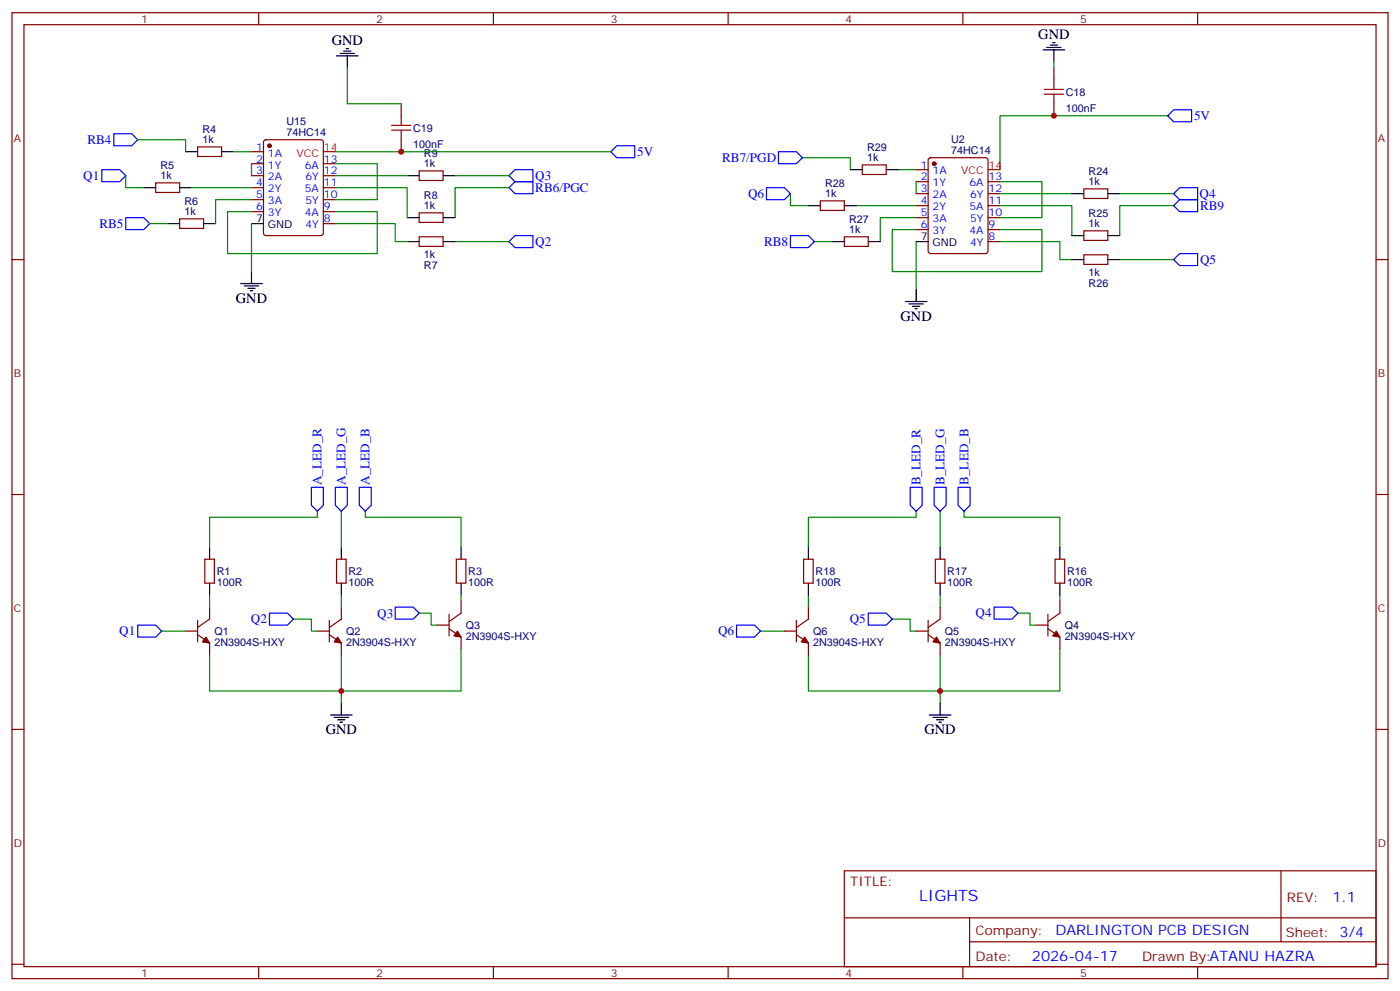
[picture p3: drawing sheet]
<svg xmlns="http://www.w3.org/2000/svg" width="412mm" height="292mm" viewBox="0 0 412 292" stroke-linecap="round" stroke-linejoin="round" font-family="sans-serif">
<g fill="none" stroke="#870000" stroke-width=".35">
<path d="M3.5 3.7h405.4v284.4h-405.4zM7.1 7.3h398.2v277.3h-398.2zM76.2 3.7v3.6M145.3 3.7v3.6M214.5 3.7v3.6M283.6 3.7v3.6M310.4 20v3.5M352.8 3.7v3.6M118.2 30.6v3.5M310.4 30.6v3.5M45.9 53.8h7v2.9h-7zM58.2 43.3h7.1v2.8h-7.1z"/>
<path d="M74.1 44.7h3.5M74.1 48.2h3.5M74.1 51.7h3.5M74.1 55.2h3.5M74.1 58.8h3.5M77.8 41.3l.5-.2h16.2l.7 .5v27.1l-.4 .6-16.5 .1-.6-.5-.1-27.1zM95.2 48.2h3.6M95.2 51.7h3.6M95.2 55.2h3.6M95.2 58.8h3.6M118.2 41.1v3.6M123.5 50.3h7v2.8h-7z"/>
<path d="M241.7 59.1h7v2.8h-7zM254 48.5h7.1v2.9h-7.1zM269.9 50h3.5M269.9 53.5h3.5M269.9 57h3.5M273.6 46.6l.5-.2h16.2l.7 .5v27l-.4 .7h-16.5l-.6-.4-.1-27.1zM291 53.5h3.6M291 57h3.6M319.3 55.6h7v2.8h-7zM3.5 76.4h3.6M52.9 64.4h7.1v2.8h-7.1zM74.1 62.3h3.5"/>
<path d="M95.2 62.3h3.6M95.2 65.8h3.6M123.5 69.7h7v2.8h-7zM123.5 62.7h7v2.8h-7zM248.7 69.7h7.1v2.8h-7.1zM269.9 60.5h3.5M269.9 64.1h3.5M269.9 67.6h3.5M291 60.5h3.6M291 64.1h3.6M291 67.6h3.6M291 71.1h3.6"/>
<path d="M319.3 67.9h7v2.9h-7zM319.3 75h7v2.8h-7zM405.3 76.4h3.6M3.5 145.6h3.6M405.3 145.6h3.6M60.3 164.6h2.8v7.1h-2.8zM61.7 178.7v3.5l-3.5 2.5M99.1 164.6h2.9v7.1h-2.9zM100.5 178.7v3.5l-3.5 2.5M134.4 164.6h2.8v7.1h-2.8zM135.8 177v3.5l-3.5 2.5M236.7 164.6h2.8v7.1h-2.8z"/>
<path d="M238.1 178.7v3.5l-3.5 2.5M275.5 164.6h2.8v7.1h-2.8zM276.9 178.7v3.5l-3.5 2.5M310.8 164.6h2.8v7.1h-2.8zM312.2 177v3.5l-3.5 2.5M54.7 185.8h3.5M58.2 186.8l3.5 2.5v3.5M58.2 182.6v6.3M93.5 185.8h3.5M97 186.8l3.5 2.5v3.5M97 182.6v6.3M128.8 184h3.5"/>
<path d="M132.3 185.1l3.5 2.4v3.6M132.3 180.8v6.4M231.1 185.8h3.5M234.6 186.8l3.5 2.5v3.5M234.6 182.6v6.3M269.9 185.8h3.5M273.4 186.8l3.5 2.5v3.5M273.4 182.6v6.3M305.2 184h3.5M308.7 185.1l3.5 2.4v3.6M308.7 180.8v6.4M3.5 214.7h3.6"/>
<path d="M405.3 214.7h3.6M248.7 256.3h156.6v28.3h-156.6zM377.3 256.4v20.8M248.7 270.2h156.5M285.6 277.2h119.6M285.6 270.2v14.1M3.5 283.8h3.6M76.2 284.6v3.5M145.3 284.6v3.5M214.5 284.6v3.5M283.6 284.6v3.5M352.8 284.6v3.5"/>
<path d="M405.3 283.8h3.6"/>
</g>
<g fill="#870000" stroke="#870000" stroke-width=".35">
<path d="M60.7 187.5l1 1.8-2.1-.4z"/>
<path d="M99.5 187.5l1 1.8-2.1-.4z"/>
<path d="M134.8 185.8l1 1.7-2.1-.3z"/>
<path d="M311.1 185.8l1.1 1.7-2.1-.3z"/>
<path d="M275.9 187.5l1 1.8-2.1-.4z"/>
<path d="M237.1 187.5l1 1.8-2.1-.4z"/>
<circle cx="79.4" cy="42.9" r=".53"/>
<circle cx="275.2" cy="48.2" r=".53"/>
</g>
<g fill="none" stroke="#000" stroke-width=".35">
<path d="M99.1 16.4h6.4M100.2 15.7h4.2M101.2 15h2.2M102 14.3h.7M102.3 16.4v3.6M307.3 14.7h6.3M308.3 14h4.3M309.4 13.3h2.1M310.1 12.6h.7M310.4 14.7v3.5M42.3 55.2h3.6M52.9 55.2h3.5"/>
<path d="M54.7 44.7h3.5M65.3 44.7h3.5M119.9 51.7h3.6M130.5 51.7h3.6M250.5 50h3.5M261.1 50h3.5M315.7 57h3.6M326.3 57h3.5M49.4 65.8h3.5M60 65.8h3.5M74.1 65.8h3.5M74.1 79.9v3.6"/>
<path d="M119.9 71.1h3.6M119.9 64.1h3.6M130.5 71.1h3.6M130.5 64.1h3.6M238.1 60.5h3.6M245.2 71.1h3.5M248.7 60.5h3.5M255.8 71.1h3.5M269.9 71.1h3.5M315.7 69.4h3.6M315.7 76.4h3.6M326.3 69.4h3.5"/>
<path d="M326.3 76.4h3.5M70.9 83.5h6.4M72 84.2h4.2M73 84.9h2.1M73.7 85.6h.7M266.7 88.8h6.3M267.8 89.5h4.2M268.8 90.2h2.1M269.5 90.9h.7M269.9 85.2v3.6M61.7 161.1v3.5M61.7 171.7v3.5"/>
<path d="M100.5 161.1v3.5M100.5 171.7v3.5M135.8 161.1v3.5M135.8 171.7v3.5M238.1 161.1v3.5M238.1 171.7v3.5M276.9 161.1v3.5M276.9 171.7v3.5M312.2 161.1v3.5M312.2 171.7v3.5M97.4 210.5h6.3M98.4 211.2h4.3"/>
<path d="M99.5 211.9h2.1M100.2 212.6h.7M100.5 206.9v3.6M273.8 210.5h6.3M274.8 211.2h4.2M275.9 211.9h2.1M276.6 212.6h.7M276.9 206.9v3.6"/>
</g>
<g fill="none" stroke="#008700" stroke-width=".35">
<path d="M102.3 20v10.6h15.9M310.4 18.2v1.8M344 34.1h-49.4v15.9M37 51.7v3.5h5.3M40.6 41.1h14.1v3.6M56.4 55.2h17.7M68.8 44.7h5.3M74.1 58.8h-10.6v7M74.1 48.2v3.5M98.8 48.2h12.3v10.6h-12.3M98.8 55.2h21.1v8.9M98.8 44.7h81.1"/>
<path d="M98.8 51.7h21.1M134.1 51.7h15.8M149.9 55.2h-15.8v8.9M232.8 57v3.5h5.3M236.4 46.4h14.1v3.6M264.6 50h5.3M269.9 53.5v3.5M294.6 57h21.1M294.6 53.5h12.3v10.6h-12.3M329.8 57h15.9M44.1 65.8h5.3M74.1 62.3h-7.1v12.3h44.1v-12.3h-12.3"/>
<path d="M74.1 65.8v14.1M98.8 65.8h17.6v5.3h3.5M134.1 71.1h15.8M239.9 71.1h5.3M252.2 60.5h17.7M269.9 64.1h-10.6v7M269.9 67.6h-7.1v12.3h44.1v-12.3h-12.3M269.9 71.1v14.1M294.6 71.1h17.6v5.3h3.5M294.6 60.5h21.1v8.9M329.8 76.4h15.9M345.7 60.5h-15.9v8.9"/>
<path d="M93.5 150.5v1.8h-31.8v8.8M100.5 150.5v10.6M107.6 150.5v1.8h28.2v8.8M269.9 150.5v1.8h-31.8v8.8M276.9 150.5v10.6M284 150.5v1.8h28.2v8.8M61.7 175.2v3.5M100.5 175.2v3.5M135.8 175.2v1.8M238.1 175.2v3.5M276.9 175.2v3.5M312.2 175.2v1.8"/>
<path d="M47.6 185.8h7.1M86.4 182.2h5.3v3.6h1.8M100.5 192.8v14.1M123.5 180.5h3.5v3.5h1.8M135.8 191.1v12.3h-74.1v-10.6M224 185.8h7.1M262.8 182.2h5.3v3.6h1.8M276.9 192.8v14.1M299.9 180.5h3.5v3.5h1.8M312.2 191.1v12.3h-74.1v-10.6"/>
</g>
<g fill="none" stroke="#00f" stroke-width=".35">
<path d="M33.5 39.4h5.3l1.8 1.7-1.8 1.8h-5.3zM345.7 32.3h5.3v3.5h-5.3l-1.7-1.7zM30 50h5.3l1.7 1.7-1.7 1.8h-5.3zM149.9 51.7l1.8-1.7h5.3v3.5h-5.3zM149.9 55.2l1.8-1.7h5.3v3.5h-5.3zM179.9 44.7l1.8-1.8h5.3v3.5h-5.3zM225.8 55.2h5.3l1.7 1.8-1.7 1.8h-5.3zM229.3 44.7h5.3l1.8 1.7-1.8 1.8h-5.3zM345.7 57l1.8-1.8h5.3v3.6h-5.3zM37 64.1h5.3l1.8 1.7-1.8 1.8h-5.3zM149.9 71.1l1.8-1.7h5.3v3.5h-5.3zM232.8 69.4h5.3l1.8 1.7-1.8 1.8h-5.3z"/>
<path d="M345.7 60.5l1.8-1.7h5.3v3.5h-5.3zM345.7 76.4l1.8-1.8h5.3v3.6h-5.3zM91.7 143.4h3.5v5.3l-1.7 1.8-1.8-1.8zM98.8 143.4h3.5v5.3l-1.8 1.8-1.7-1.8zM105.8 143.4h3.6v5.3l-1.8 1.8-1.8-1.8zM268.1 143.4h3.5v5.3l-1.7 1.8-1.8-1.8zM275.2 143.4h3.5v5.3l-1.8 1.8-1.7-1.8zM282.2 143.4h3.6v5.3l-1.8 1.8-1.8-1.8zM116.4 178.7h5.3l1.8 1.8-1.8 1.7h-5.3zM292.8 178.7h5.3l1.8 1.8-1.8 1.7h-5.3zM40.6 184h5.3l1.7 1.8-1.7 1.7h-5.3zM79.4 180.5h5.3l1.7 1.7-1.7 1.8h-5.3z"/>
<path d="M217 184h5.2l1.8 1.8-1.8 1.7h-5.2zM255.8 180.5h5.3l1.7 1.7-1.7 1.8h-5.3z"/>
</g>
<path d="M95.2 44.7h3.6M291 50h3.6" fill="none" stroke="#f00" stroke-width=".35"/>
<path d="M115.4 38.3h5.6M115.4 36.9h5.6M118.2 34.1v2.8M118.2 38.3v2.8M307.6 27.7h5.7M307.6 26.3h5.7M310.4 23.5v2.8M310.4 27.7v2.9" fill="none" stroke="#a10000" stroke-width=".35"/>
<g fill="#c00">
<circle cx="100.5" cy="203.4" r=".88"/>
<circle cx="276.9" cy="203.4" r=".88"/>
<circle cx="310.4" cy="34.1" r=".88"/>
<circle cx="118.2" cy="44.7" r=".88"/>
</g>
<text font-size="4.6" fill="#00f" x="270.8" y="265.4">LIGHTS</text>
<g font-size="4.2">
<text x="305.9" y="11.4">GND</text>
<text x="97.7" y="13.3">GND</text>
<text x="69.5" y="89.1">GND</text>
<text x="265.3" y="94.4">GND</text>
<text x="96" y="216.1">GND</text>
<text x="272.3" y="216.1">GND</text>
</g>
<g font-size="4.2" fill="#00f">
<text x="392.5" y="265.6">1.1</text>
<text x="310.9" y="275.2">DARLINGTON PCB DESIGN</text>
<text x="304" y="283">2026-04-17</text>
</g>
<g font-size="3.9" fill="#00f">
<text x="351.7" y="35.3">5V</text>
<text x="25.7" y="42.4">RB4</text>
<text x="187.7" y="45.9">5V</text>
<text x="212.7" y="47.7">RB7/PGD</text>
<text x="24.5" y="53">Q1</text>
<text x="157.7" y="53">Q3</text>
<text x="157.7" y="56.5">RB6/PGC</text>
<text x="220.3" y="58.3">Q6</text>
<text x="353.4" y="58.4">Q4</text>
<text x="353.5" y="61.9">RB9</text>
<text x="29.3" y="67.1">RB5</text>
<text x="157.7" y="72.5">Q2</text>
<text x="225.1" y="72.4">RB8</text>
<text x="353.5" y="77.8">Q5</text>
<text x="94.7" y="142.8" transform="rotate(-90 94.7 142.8)">A_LED_R</text>
<text x="101.8" y="142.7" transform="rotate(-90 101.8 142.7)">A_LED_G</text>
<text x="108.9" y="142.7" transform="rotate(-90 108.9 142.7)">A_LED_B</text>
<text x="271.2" y="142.9" transform="rotate(-90 271.2 142.9)">B_LED_R</text>
<text x="278.2" y="142.8" transform="rotate(-90 278.2 142.8)">B_LED_G</text>
<text x="285.3" y="142.7" transform="rotate(-90 285.3 142.7)">B_LED_B</text>
<text x="73.9" y="183.5">Q2</text>
<text x="111.1" y="181.8">Q3</text>
<text x="250.3" y="183.5">Q5</text>
<text x="287.4" y="181.7">Q4</text>
<text x="35.1" y="187">Q1</text>
<text x="211.5" y="187">Q6</text>
</g>
<g font-size="3.9" fill="#800">
<text x="250.5" y="260.9">TITLE:</text>
<text x="379.1" y="265.6">REV:</text>
<text x="287.4" y="275.1">Company:</text>
<text x="378.7" y="275.7">Sheet: 3/4</text>
<text x="287.4" y="282.8">Date:</text>
<text x="336.4" y="282.9">Drawn By:ATANU HAZRA</text>
</g>
<g font-size="3.2" fill="#800">
<text x="41.6" y="6.7">1</text>
<text x="110.8" y="6.7">2</text>
<text x="179.9" y="6.7">3</text>
<text x="249.1" y="6.7">4</text>
<text x="318.2" y="6.7">5</text>
<text x="4.1" y="41.8">A</text>
<text x="405.9" y="41.8">A</text>
<text x="4.1" y="111">B</text>
<text x="405.9" y="111">B</text>
<text x="4.1" y="180.1">C</text>
<text x="405.9" y="180.1">C</text>
<text x="4.1" y="249.3">D</text>
<text x="405.9" y="249.3">D</text>
<text x="41.6" y="287.5">1</text>
<text x="110.8" y="287.5">2</text>
<text x="179.9" y="287.5">3</text>
<text x="249.1" y="287.5">4</text>
<text x="318.2" y="287.5">5</text>
</g>
<g font-size="3.2" fill="#000080">
<text x="314" y="28.2">C18</text>
<text x="314" y="33.1">100nF</text>
<text x="59.6" y="39.1">R4</text>
<text x="84.4" y="40">74HC14</text>
<text x="84.4" y="36.8">U15</text>
<text x="121.7" y="38.7">C19</text>
<text x="59.6" y="42.2">1k</text>
<text x="121.7" y="43.7">100nF</text>
<text x="124.9" y="46.1">R9</text>
<text x="255.4" y="47.5">1k</text>
<text x="255.4" y="44.3">R29</text>
<text x="280.2" y="45.3">74HC14</text>
<text x="280.2" y="42.1">U2</text>
<text x="47.3" y="52.8">1k</text>
<text x="47.3" y="49.6">R5</text>
<text x="124.9" y="49.2">1k</text>
<text x="320.7" y="51.4">R24</text>
<text x="124.9" y="58.5">R8</text>
<text x="243.1" y="58.1">1k</text>
<text x="243.1" y="54.9">R28</text>
<text x="320.7" y="54.5">1k</text>
<text x="54.3" y="63.4">1k</text>
<text x="54.3" y="60.2">R6</text>
<text x="124.9" y="61.6">1k</text>
<text x="250.1" y="65.5">R27</text>
<text x="320.7" y="63.8">R25</text>
<text x="250.1" y="68.7">1k</text>
<text x="320.7" y="66.9">1k</text>
<text x="124.9" y="76.1">1k</text>
<text x="124.9" y="79.2">R7</text>
<text x="320.7" y="81.4">1k</text>
<text x="320.7" y="84.5">R26</text>
<text x="63.9" y="172.4">100R</text>
<text x="63.9" y="169.3">R1</text>
<text x="102.7" y="172.4">100R</text>
<text x="102.7" y="169.3">R2</text>
<text x="137.9" y="172.4">100R</text>
<text x="137.9" y="169.3">R3</text>
<text x="240.2" y="172.4">100R</text>
<text x="240.2" y="169.3">R18</text>
<text x="279" y="172.4">100R</text>
<text x="279" y="169.3">R17</text>
<text x="314.3" y="172.4">100R</text>
<text x="314.3" y="169.3">R16</text>
<text x="137.2" y="185.2">Q3</text>
<text x="313.6" y="185.2">Q4</text>
<text x="63.1" y="190.1">2N3904S-HXY</text>
<text x="63.1" y="187">Q1</text>
<text x="102" y="190.1">2N3904S-HXY</text>
<text x="102" y="187">Q2</text>
<text x="137.2" y="188.3">2N3904S-HXY</text>
<text x="239.5" y="190.1">2N3904S-HXY</text>
<text x="239.5" y="187">Q6</text>
<text x="278.3" y="190.1">2N3904S-HXY</text>
<text x="278.3" y="187">Q5</text>
<text x="313.6" y="188.3">2N3904S-HXY</text>
</g>
<g font-size="3.2" fill="#00f">
<text x="75.4" y="44.3">1</text>
<text x="75.4" y="47.8">2</text>
<text x="78.9" y="46.1">1A</text>
<text x="95.4" y="47.8">13</text>
<text x="75.4" y="51.4">3</text>
<text x="78.9" y="49.6">1Y</text>
<text x="78.9" y="53.1">2A</text>
<text x="89.8" y="49.6">6A</text>
<text x="90" y="53.1">6Y</text>
<text x="95.4" y="51.4">12</text>
<text x="271.2" y="49.6">1</text>
<text x="271.2" y="53.1">2</text>
<text x="274.7" y="51.4">1A</text>
<text x="291.2" y="53.1">13</text>
<text x="75.4" y="54.9">4</text>
<text x="75.4" y="58.4">5</text>
<text x="78.9" y="56.7">2Y</text>
<text x="89.8" y="56.7">5A</text>
<text x="95.4" y="58.4">10</text>
<text x="95.4" y="54.9">11</text>
<text x="271.2" y="56.7">3</text>
<text x="274.7" y="54.9">1Y</text>
<text x="274.7" y="58.4">2A</text>
<text x="285.6" y="54.9">6A</text>
<text x="285.8" y="58.4">6Y</text>
<text x="291.2" y="56.7">12</text>
<text x="75.4" y="61.9">6</text>
<text x="78.9" y="60.2">3A</text>
<text x="78.9" y="63.7">3Y</text>
<text x="89.8" y="63.7">4A</text>
<text x="90" y="60.2">5Y</text>
<text x="95.4" y="65.5">8</text>
<text x="95.4" y="61.9">9</text>
<text x="271.2" y="60.2">4</text>
<text x="271.2" y="63.7">5</text>
<text x="274.7" y="61.9">2Y</text>
<text x="274.7" y="65.5">3A</text>
<text x="285.6" y="61.9">5A</text>
<text x="285.8" y="65.5">5Y</text>
<text x="291.2" y="63.7">10</text>
<text x="291.2" y="60.2">11</text>
<text x="90" y="67.2">4Y</text>
<text x="271.2" y="67.2">6</text>
<text x="274.7" y="69">3Y</text>
<text x="285.6" y="69">4A</text>
<text x="291.2" y="70.8">8</text>
<text x="291.2" y="67.2">9</text>
<text x="285.8" y="72.5">4Y</text>
</g>
<g font-size="3.2" fill="#f00">
<text x="87.3" y="46.1">VCC</text>
<text x="95.4" y="44.3">14</text>
<text x="283.1" y="51.4">VCC</text>
<text x="291.2" y="49.6">14</text>
</g>
<g font-size="3.2">
<text x="75.4" y="65.5">7</text>
<text x="78.9" y="67.2">GND</text>
<text x="271.2" y="70.8">7</text>
<text x="274.7" y="72.5">GND</text>
</g>
</svg>
